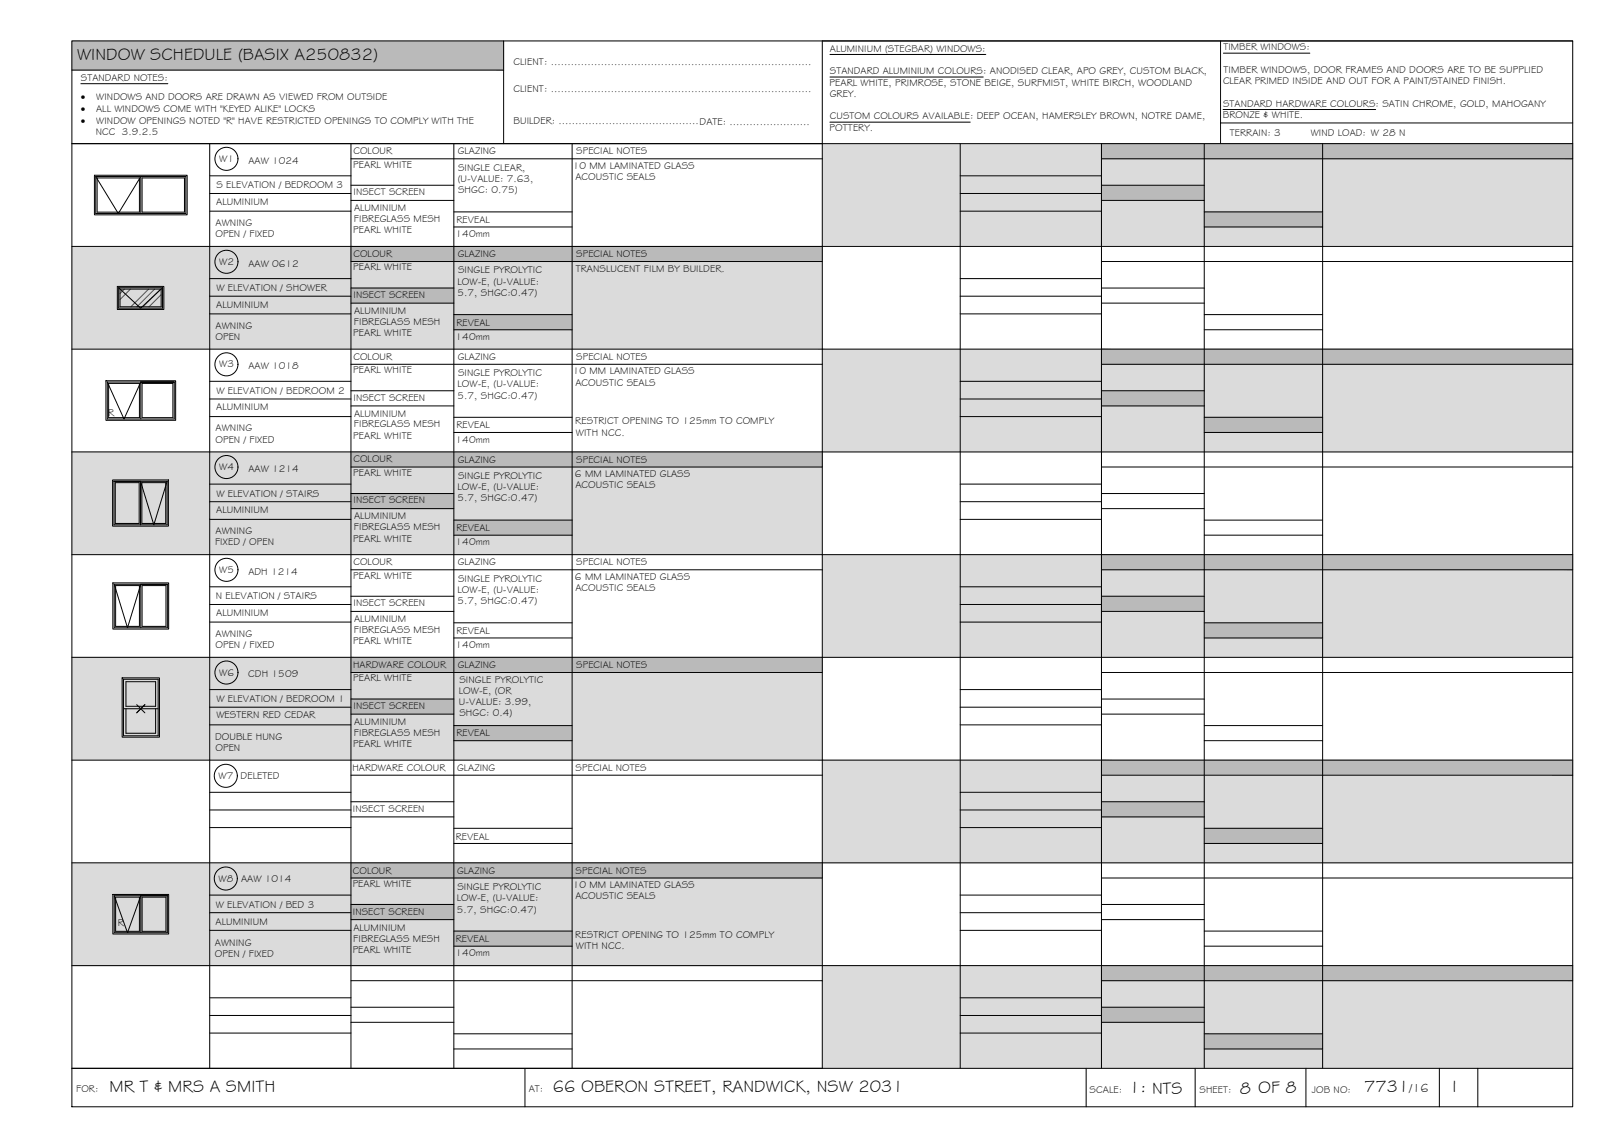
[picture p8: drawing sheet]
<svg xmlns="http://www.w3.org/2000/svg" width="420mm" height="297mm" viewBox="0 0 420 297" stroke-linecap="round" stroke-linejoin="round" font-family="sans-serif">
<!-- layer: WINDOW SCHEDULE HATCH -->
<g fill="#dbdbdb" stroke="#dbdbdb" stroke-width=".26">
<path d="M213.7 37.3l195 26.7v-26.7zM213.7 37.3l195 26.7h-195z"/>
<path d="M18.7 64l195 26.7v-26.7zM18.7 64l195 26.7h-195z"/>
<path d="M213.7 90.7l195 26.7v-26.7zM213.7 90.7l195 26.7h-195z"/>
<path d="M18.7 117.4l195 26.7v-26.7zM18.7 117.4l195 26.7h-195z"/>
<path d="M213.7 144.1l195 26.7v-26.7zM213.7 144.1l195 26.7h-195z"/>
<path d="M18.7 170.8l195 26.7v-26.7zM18.7 170.8l195 26.7h-195z"/>
<path d="M213.7 197.5l195 26.7v-26.7zM213.7 197.5l195 26.7h-195z"/>
<path d="M18.7 224.2l195 26.7v-26.7zM18.7 224.2l195 26.7h-195z"/>
<path d="M213.7 250.9l195 26.7v-26.7zM213.7 250.9l195 26.7h-195z"/>
</g>
<g fill="#bababa" stroke="#bababa" stroke-width=".26">
<path d="M18.7 10.6l112.2 7.6v-7.6zM18.7 10.6l112.2 7.6h-112.2z"/>
<path d="M286.2 37.3l122.5 4v-4zM286.2 37.3l122.5 4h-122.5z"/>
<path d="M286.2 48.1l26.7 4v-4zM286.2 48.1l26.7 4h-26.7z"/>
<path d="M312.9 55.1l30.8 3.9v-3.9zM312.9 55.1l30.8 3.9h-30.8z"/>
<path d="M91.2 64l122.5 4v-4zM91.2 64l122.5 4h-122.5z"/>
<path d="M91.2 74.9l26.7 3.9v-3.9zM91.2 74.9l26.7 3.9h-26.7z"/>
<path d="M117.9 81.8l30.8 3.9v-3.9zM117.9 81.8l30.8 3.9h-30.8z"/>
<path d="M286.2 90.7l122.5 4v-4zM286.2 90.7l122.5 4h-122.5z"/>
<path d="M286.2 101.6l26.7 3.9v-3.9zM286.2 101.6l26.7 3.9h-26.7z"/>
<path d="M312.9 108.5l30.8 3.9v-3.9zM312.9 108.5l30.8 3.9h-30.8z"/>
<path d="M91.2 117.4l122.5 4v-4zM91.2 117.4l122.5 4h-122.5z"/>
<path d="M91.2 128.3l26.7 3.9v-3.9zM91.2 128.3l26.7 3.9h-26.7z"/>
<path d="M117.9 135.2l30.8 3.9v-3.9zM117.9 135.2l30.8 3.9h-30.8z"/>
<path d="M286.2 144.1l122.5 4v-4zM286.2 144.1l122.5 4h-122.5z"/>
<path d="M286.2 155l26.7 3.9v-3.9zM286.2 155l26.7 3.9h-26.7z"/>
<path d="M312.9 161.9l30.8 3.9v-3.9zM312.9 161.9l30.8 3.9h-30.8z"/>
<path d="M91.2 170.8l122.5 4v-4zM91.2 170.8l122.5 4h-122.5z"/>
<path d="M91.2 181.6l26.7 4v-4zM91.2 181.6l26.7 4h-26.7z"/>
<path d="M117.9 188.6l30.8 3.9v-3.9zM117.9 188.6l30.8 3.9h-30.8z"/>
<path d="M286.2 197.5l122.5 4v-4zM286.2 197.5l122.5 4h-122.5z"/>
<path d="M286.2 208.4l26.7 3.9v-3.9zM286.2 208.4l26.7 3.9h-26.7z"/>
<path d="M312.9 215.3l30.8 3.9v-3.9zM312.9 215.3l30.8 3.9h-30.8z"/>
<path d="M91.2 224.2l122.5 4v-4zM91.2 224.2l122.5 4h-122.5z"/>
<path d="M91.2 235l26.7 4v-4zM91.2 235l26.7 4h-26.7z"/>
<path d="M117.9 242l30.8 3.9v-3.9zM117.9 242l30.8 3.9h-30.8z"/>
<path d="M286.2 250.9l122.5 4v-4zM286.2 250.9l122.5 4h-122.5z"/>
<path d="M286.2 261.8l26.7 3.9v-3.9zM286.2 261.8l26.7 3.9h-26.7z"/>
<path d="M312.9 268.7l30.8 3.9v-3.9zM312.9 268.7l30.8 3.9h-30.8z"/>
</g>
<!-- layer: BORDER -->
<g fill="none" stroke="#000" stroke-width=".26">
<path d="M18.7 10.6h390v277h-390zM18.7 18.2h112.2M130.9 10.6v26.7M317.1 10.6v26.7M408.7 10.6h-195v267M18.7 37.3h390M54.5 37.3v240.3M91.2 37.3v240.3M117.9 37.3v240.3M148.7 37.3v240.3M249.5 37.3v240.3M286.2 37.3v240.3"/>
<path d="M312.9 37.3v240.3M317.1 32h91.6M343.7 37.3v240.3M54.5 45.7h36.7M54.5 50.3h36.7M54.5 54.9h36.7M91.2 41.3h122.5M91.2 48.1h26.7M91.2 52.1h26.7M117.9 55.1h30.8M117.9 59h30.8M249.5 45.7h36.7"/>
<path d="M249.5 50.3h36.7M249.5 54.9h36.7M286.2 41.3h122.5M286.2 48.1h26.7M286.2 52.1h26.7M312.9 55.1h30.8M312.9 59h30.8M18.7 64h390M54.5 72.4h36.7M54.5 77h36.7M91.2 68h122.5M91.2 74.9h26.7"/>
<path d="M91.2 78.8h26.7M249.5 72.4h36.7M249.5 77h36.7M286.2 68h122.5M286.2 74.9h26.7M286.2 78.8h26.7M18.7 90.7h390M54.5 81.6h36.7M54.5 99.1h36.7M91.2 94.7h122.5M117.9 81.8h30.8M117.9 85.7h30.8"/>
<path d="M249.5 81.6h36.7M249.5 99.1h36.7M286.2 94.7h122.5M312.9 81.8h30.8M312.9 85.7h30.8M18.7 117.4h390M54.5 103.7h36.7M54.5 108.3h36.7M91.2 101.6h26.7M91.2 105.5h26.7M117.9 108.5h30.8M117.9 112.4h30.8"/>
<path d="M249.5 103.7h36.7M249.5 108.3h36.7M286.2 101.6h26.7M286.2 105.5h26.7M312.9 108.5h30.8M312.9 112.4h30.8M54.5 125.8h36.7M54.5 130.4h36.7M54.5 135h36.7M91.2 121.4h122.5M91.2 128.3h26.7M91.2 132.2h26.7"/>
<path d="M117.9 135.2h30.8M117.9 139.1h30.8M249.5 125.8h36.7M249.5 130.4h36.7M249.5 135h36.7M286.2 121.4h122.5M286.2 128.3h26.7M286.2 132.2h26.7M312.9 135.2h30.8M312.9 139.1h30.8M18.7 144.1h390M54.5 152.5h36.7"/>
<path d="M54.5 157.1h36.7M91.2 148.1h122.5M91.2 155h26.7M91.2 158.9h26.7M249.5 152.5h36.7M249.5 157.1h36.7M286.2 148.1h122.5M286.2 155h26.7M286.2 158.9h26.7M18.7 170.8h390M54.5 161.7h36.7M54.5 179.2h36.7"/>
<path d="M91.2 174.8h122.5M117.9 161.9h30.8M117.9 165.8h30.8M249.5 161.7h36.7M249.5 179.2h36.7M286.2 174.8h122.5M312.9 161.9h30.8M312.9 165.8h30.8M18.7 197.5h390M54.5 183.8h36.7M54.5 188.4h36.7M91.2 181.7h26.7"/>
<path d="M91.2 185.6h26.7M117.9 188.6h30.8M117.9 192.5h30.8M249.5 183.8h36.7M249.5 188.4h36.7M286.2 181.7h26.7M286.2 185.6h26.7M312.9 188.6h30.8M312.9 192.5h30.8M54.5 205.9h36.7M54.5 210.5h36.7M54.5 215.1h36.7"/>
<path d="M91.2 201.5h122.5M91.2 208.4h26.7M91.2 212.3h26.7M117.9 215.3h30.8M117.9 219.2h30.8M249.5 205.9h36.7M249.5 210.5h36.7M249.5 215.1h36.7M286.2 201.5h122.5M286.2 208.4h26.7M286.2 212.3h26.7M312.9 215.3h30.8"/>
<path d="M312.9 219.2h30.8M18.7 224.2h390M54.5 232.6h36.7M54.5 237.2h36.7M91.2 228.2h122.5M91.2 235h26.7M91.2 239h26.7M249.5 232.6h36.7M249.5 237.2h36.7M286.2 228.2h122.5M286.2 235h26.7M286.2 239h26.7"/>
<path d="M18.7 250.9h390M54.5 241.8h36.7M54.5 259.3h36.7M91.2 254.9h122.5M117.9 242h30.8M117.9 245.9h30.8M249.5 241.8h36.7M249.5 259.3h36.7M286.2 254.9h122.5M312.9 242h30.8M312.9 245.9h30.8M18.7 277.6h390"/>
<path d="M54.5 263.9h36.7M54.5 268.5h36.7M91.2 261.8h26.7M91.2 265.7h26.7M117.9 268.7h30.8M117.9 272.6h30.8M136.4 277.6v10M249.5 263.9h36.7M249.5 268.5h36.7M282.2 277.6v10M286.2 261.8h26.7M286.2 265.7h26.7"/>
<path d="M310.5 277.6v10M312.9 268.7h30.8M312.9 272.6h30.8M339.3 277.6v10M374 277.6v10M384 277.6v10"/>
</g>
<!-- layer: TEXT -->
<path d="M215.7 14.2h40.4M317.9 13.8h22.4M21 21.8h22.6M215.6 31.7h36.5M215.7 20h39.8M317.8 28.5h39.6" fill="none" stroke="#000" stroke-width=".26"/>
<!-- layer: WINDOWS -->
<g fill="none" stroke="#000" stroke-width=".26">
<path d="M24.9 45.9h23.4h-11.7M24.9 45.9l5.8 9.6 5.9-9.6M24.9 45.9v9.6h23.4v-9.6M25.2 46.2h11v8.9h-11zM36.6 45.9v9.6M36.9 46.2h11v8.9h-11zM30.8 74.8l5.7 5.3 5.7-5.3M30.8 74.8h11.4M30.8 74.8v5.3h11.4v-5.3M31.2 75.1h10.7v4.6h-10.7zM27.9 99.3h17.4h-8.7M27.9 99.3l4.3 9.6 4.4-9.6"/>
<path d="M27.9 99.3v9.6h17.4v-9.6M28.2 99.6h8v8.9h-8zM36.6 99.3v9.6M36.9 99.6h8v8.9h-8zM29.6 125.1v11.3h13.8v-11.3M30 125.4h6.2v10.6h-6.2zM36.5 125.1h-6.9h13.8M36.5 125.1l3.5 11.3 3.4-11.3M36.5 125.1v11.3M36.9 125.4h6.2v10.6h-6.2zM29.7 151.8h13.8h-6.9M29.7 151.8l3.4 11.3 3.5-11.3"/>
<path d="M29.7 151.8v11.3h13.8v-11.3M30 152.2h6.2v10.6h-6.2zM36.6 151.8v11.3M36.9 152.2h6.2v10.6h-6.2zM32.1 176.5h9v14.7h-9zM32.7 177.2h7.7v6.4h-7.7zM32.1 184.2h9M32.7 184.2v6.4h7.7v-6.4M35.5 183.1l2.1 2.1M37.6 183.1l-2.1 2.1M29.7 232.8h13.8h-6.9M29.7 232.8l3.4 9.6 3.5-9.6"/>
<path d="M29.7 232.8v9.6h13.8v-9.6M30 233.1h6.2v8.9h-6.2zM36.6 232.8v9.6M36.9 233.1h6.2v8.9h-6.2z"/>
<circle cx="58.8" cy="41.3" r="3"/>
<circle cx="58.8" cy="68" r="3"/>
<circle cx="58.8" cy="94.7" r="3"/>
<circle cx="58.8" cy="121.4" r="3"/>
<circle cx="58.8" cy="148.1" r="3"/>
<circle cx="58.8" cy="174.8" r="3"/>
<circle cx="58.7" cy="201.6" r="3"/>
<circle cx="58.7" cy="228.3" r="3"/>
</g>
<!-- layer: HATCH -->
<path d="M32.3 75.1l-1.1 1.2M33.9 75.1l-2.7 2.7M38.6 75.1l-4.6 4.6M40.2 75.1l-4.6 4.6M41.7 75.1l-4.5 4.6M41.9 76.6l-3.2 3.1" fill="none" stroke="#545454" stroke-width=".26"/>
<!-- layer: NEWWORK -->
<path d="M24.5 45.5h24.1v10.3h-24.1zM30.5 74.4h12.1v6h-12.1zM27.5 98.9h18.1v10.3h-18.1zM29.3 124.7h14.5v12h-14.5zM29.3 151.5h14.5v12h-14.5zM31.7 176.2h9.7v15.4h-9.7zM29.3 232.4h14.5v10.3h-14.5z" fill="none" stroke="#000" stroke-width=".26"/>
<g font-size="4.5">
<text x="20" y="15.6">WINDOW SCHEDULE (BASIX A250832)</text>
<text x="28.5" y="283.7">MR T &amp; MRS A SMITH</text>
<text x="143.6" y="283.7">66 OBERON STREET, RANDWICK, NSW 2031</text>
<text x="293.4" y="284">1: NTS</text>
<text x="322.2" y="284.2">8 OF 8</text>
<text x="354.5" y="283.8">7731</text>
<text x="377.4" y="283.8">I</text>
</g>
<text font-size="3.2" x="366.3" y="283.8">/16</text>
<g font-size="2.6">
<text x="133.4" y="16.9">CLIENT: ..............................................................................</text>
<text x="215.7" y="13.5">ALUMINIUM (STEGBAR) WINDOWS:</text>
<text x="317.9" y="13.1">TIMBER WINDOWS:</text>
<text x="21" y="21.1">STANDARD NOTES:</text>
<text x="215.6" y="22.2">PEARL WHITE, PRIMROSE, STONE BEIGE, SURFMIST, WHITE BIRCH, WOODLAND</text>
<text x="215.7" y="19.3">STANDARD ALUMINIUM COLOURS: ANODISED CLEAR, APO GREY, CUSTOM BLACK,</text>
<text x="317.8" y="21.9">CLEAR PRIMED INSIDE AND OUT FOR A PAINT/STAINED FINISH.</text>
<text x="317.9" y="19">TIMBER WINDOWS, DOOR FRAMES AND DOORS ARE TO BE SUPPLIED</text>
<text x="21" y="26.1">·</text>
<text x="21" y="29.1">·</text>
<text x="25" y="29.1">ALL WINDOWS COME WITH &quot;KEYED ALIKE&quot; LOCKS</text>
<text x="25" y="26.1">WINDOWS AND DOORS ARE DRAWN AS VIEWED FROM OUTSIDE</text>
<text x="133.4" y="24">CLIENT: ..............................................................................</text>
<text x="215.6" y="25.2">GREY.</text>
<text x="317.8" y="27.7">STANDARD HARDWARE COLOURS: SATIN CHROME, GOLD, MAHOGANY</text>
<text x="21" y="32.1">·</text>
<text x="24.9" y="35.1">NCC 3.9.2.5</text>
<text x="25" y="32.1">WINDOW OPENINGS NOTED &quot;R&quot; HAVE RESTRICTED OPENINGS TO COMPLY WITH THE</text>
<text x="133.4" y="32.3">BUILDER: ..........................................DATE: ........................</text>
<text x="215.6" y="34">POTTERY.</text>
<text x="215.6" y="31">CUSTOM COLOURS AVAILABLE: DEEP OCEAN, HAMERSLEY BROWN, NOTRE DAME,</text>
<text x="317.7" y="30.7">BRONZE &amp; WHITE.</text>
<text x="319.6" y="35.4">TERRAIN: 3</text>
<text x="340.6" y="35.4">WIND LOAD: W 28 N</text>
<text x="91.8" y="40.1">COLOUR</text>
<text x="119" y="40.1">GLAZING</text>
<text x="149.7" y="40.1">SPECIAL NOTES</text>
<text x="57" y="42.1">W1</text>
<text x="64.5" y="42.5">AAW 1024</text>
<text x="91.8" y="43.5">PEARL WHITE</text>
<text x="118.9" y="47.2">(U-VALUE: 7.63,</text>
<text x="119" y="44.3">SINGLE CLEAR,</text>
<text x="148.8" y="43.9">10 MM LAMINATED GLASS</text>
<text x="149.5" y="46.8">ACOUSTIC SEALS</text>
<text x="56.2" y="53.2">ALUMINIUM</text>
<text x="56.2" y="49">S ELEVATION / BEDROOM 3</text>
<text x="91.8" y="50.7">INSECT SCREEN</text>
<text x="119" y="50.2">SHGC: 0.75)</text>
<text x="56" y="58.7">AWNING</text>
<text x="92" y="57.7">FIBREGLASS MESH</text>
<text x="92" y="54.9">ALUMINIUM</text>
<text x="118.6" y="57.9">REVEAL</text>
<text x="56" y="61.6">OPEN / FIXED</text>
<text x="91.8" y="60.7">PEARL WHITE</text>
<text x="118.4" y="61.7">140mm</text>
<text x="57" y="68.8">W2</text>
<text x="64.5" y="69.3">AAW 0612</text>
<text x="91.8" y="70.3">PEARL WHITE</text>
<text x="91.8" y="66.8">COLOUR</text>
<text x="119" y="66.9">GLAZING</text>
<text x="119" y="71.1">SINGLE PYROLYTIC</text>
<text x="149.6" y="70.6">TRANSLUCENT FILM BY BUILDER.</text>
<text x="149.7" y="66.9">SPECIAL NOTES</text>
<text x="56.2" y="75.7">W ELEVATION / SHOWER</text>
<text x="91.8" y="77.4">INSECT SCREEN</text>
<text x="118.9" y="74">LOW-E, (U-VALUE:</text>
<text x="118.9" y="76.9">5.7, SHGC:0.47)</text>
<text x="56.2" y="80">ALUMINIUM</text>
<text x="92" y="81.6">ALUMINIUM</text>
<text x="56" y="88.4">OPEN</text>
<text x="56" y="85.5">AWNING</text>
<text x="91.8" y="87.4">PEARL WHITE</text>
<text x="92" y="84.4">FIBREGLASS MESH</text>
<text x="118.4" y="88.4">140mm</text>
<text x="118.6" y="84.6">REVEAL</text>
<text x="57" y="95.5">W3</text>
<text x="64.5" y="95.9">AAW 1018</text>
<text x="91.8" y="93.5">COLOUR</text>
<text x="119" y="93.5">GLAZING</text>
<text x="149.7" y="93.5">SPECIAL NOTES</text>
<text x="91.8" y="96.9">PEARL WHITE</text>
<text x="118.9" y="100.6">LOW-E, (U-VALUE:</text>
<text x="119" y="97.7">SINGLE PYROLYTIC</text>
<text x="148.8" y="97.3">10 MM LAMINATED GLASS</text>
<text x="149.5" y="100.2">ACOUSTIC SEALS</text>
<text x="56.2" y="106.7">ALUMINIUM</text>
<text x="56.2" y="102.4">W ELEVATION / BEDROOM 2</text>
<text x="91.8" y="104.1">INSECT SCREEN</text>
<text x="118.9" y="103.6">5.7, SHGC:0.47)</text>
<text x="28.1" y="108">R</text>
<text x="56" y="112.1">AWNING</text>
<text x="92" y="111.1">FIBREGLASS MESH</text>
<text x="92" y="108.3">ALUMINIUM</text>
<text x="118.6" y="111.3">REVEAL</text>
<text x="149.5" y="110.3">RESTRICT OPENING TO 125mm TO COMPLY</text>
<text x="149.6" y="113.2">WITH NCC.</text>
<text x="56" y="115">OPEN / FIXED</text>
<text x="91.8" y="114.1">PEARL WHITE</text>
<text x="118.4" y="115">140mm</text>
<text x="57" y="122.2">W4</text>
<text x="64.5" y="122.6">AAW 1214</text>
<text x="91.8" y="123.6">PEARL WHITE</text>
<text x="91.8" y="120.2">COLOUR</text>
<text x="119" y="120.3">GLAZING</text>
<text x="119" y="124.4">SINGLE PYROLYTIC</text>
<text x="149.4" y="124">6 MM LAMINATED GLASS</text>
<text x="149.7" y="120.3">SPECIAL NOTES</text>
<text x="56.2" y="129.1">W ELEVATION / STAIRS</text>
<text x="91.8" y="130.8">INSECT SCREEN</text>
<text x="118.9" y="127.4">LOW-E, (U-VALUE:</text>
<text x="118.9" y="130.3">5.7, SHGC:0.47)</text>
<text x="149.5" y="126.9">ACOUSTIC SEALS</text>
<text x="56.2" y="133.3">ALUMINIUM</text>
<text x="92" y="137.8">FIBREGLASS MESH</text>
<text x="92" y="135">ALUMINIUM</text>
<text x="118.6" y="138">REVEAL</text>
<text x="55.9" y="141.7">FIXED / OPEN</text>
<text x="56" y="138.8">AWNING</text>
<text x="91.8" y="140.8">PEARL WHITE</text>
<text x="118.4" y="141.7">140mm</text>
<text x="57" y="148.9">W5</text>
<text x="64.5" y="149.3">ADH 1214</text>
<text x="91.8" y="146.9">COLOUR</text>
<text x="119" y="147">GLAZING</text>
<text x="149.7" y="147">SPECIAL NOTES</text>
<text x="56.1" y="155.8">N ELEVATION / STAIRS</text>
<text x="91.8" y="150.3">PEARL WHITE</text>
<text x="118.9" y="154">LOW-E, (U-VALUE:</text>
<text x="119" y="151.1">SINGLE PYROLYTIC</text>
<text x="149.4" y="150.7">6 MM LAMINATED GLASS</text>
<text x="149.5" y="153.6">ACOUSTIC SEALS</text>
<text x="56.2" y="160">ALUMINIUM</text>
<text x="91.8" y="157.5">INSECT SCREEN</text>
<text x="92" y="161.7">ALUMINIUM</text>
<text x="118.9" y="157">5.7, SHGC:0.47)</text>
<text x="56" y="165.5">AWNING</text>
<text x="91.8" y="167.5">PEARL WHITE</text>
<text x="92" y="164.5">FIBREGLASS MESH</text>
<text x="118.6" y="164.7">REVEAL</text>
<text x="56" y="168.4">OPEN / FIXED</text>
<text x="91.7" y="173.6">HARDWARE COLOUR</text>
<text x="118.4" y="168.4">140mm</text>
<text x="119" y="173.6">GLAZING</text>
<text x="149.7" y="173.7">SPECIAL NOTES</text>
<text x="57" y="175.6">W6</text>
<text x="64.5" y="176.1">CDH 1509</text>
<text x="91.8" y="177">PEARL WHITE</text>
<text x="119.4" y="177.4">SINGLE PYROLYTIC</text>
<text x="56.2" y="182.5">W ELEVATION / BEDROOM 1</text>
<text x="91.8" y="184.2">INSECT SCREEN</text>
<text x="119.2" y="180.3">LOW-E, (OR</text>
<text x="119.2" y="183.2">U-VALUE: 3.99,</text>
<text x="56.2" y="186.7">WESTERN RED CEDAR</text>
<text x="92" y="191.2">FIBREGLASS MESH</text>
<text x="92" y="188.4">ALUMINIUM</text>
<text x="118.6" y="191.4">REVEAL</text>
<text x="119.4" y="186.2">SHGC: 0.4)</text>
<text x="55.9" y="192.3">DOUBLE HUNG</text>
<text x="56" y="195.2">OPEN</text>
<text x="91.8" y="194.2">PEARL WHITE</text>
<text x="56.8" y="202.4">W7</text>
<text x="62.5" y="202.4">DELETED</text>
<text x="91.6" y="200.4">HARDWARE COLOUR</text>
<text x="118.8" y="200.5">GLAZING</text>
<text x="149.6" y="200.5">SPECIAL NOTES</text>
<text x="91.7" y="211">INSECT SCREEN</text>
<text x="118.4" y="218.2">REVEAL</text>
<text x="91.7" y="227.1">COLOUR</text>
<text x="118.8" y="227.2">GLAZING</text>
<text x="149.6" y="227.2">SPECIAL NOTES</text>
<text x="56.8" y="229.1">W8</text>
<text x="62.6" y="229.1">AAW 1014</text>
<text x="91.6" y="230.6">PEARL WHITE</text>
<text x="118.8" y="231.3">SINGLE PYROLYTIC</text>
<text x="148.8" y="230.8">10 MM LAMINATED GLASS</text>
<text x="149.5" y="233.7">ACOUSTIC SEALS</text>
<text x="56.1" y="236">W ELEVATION / BED 3</text>
<text x="91.7" y="237.7">INSECT SCREEN</text>
<text x="118.7" y="234.3">LOW-E, (U-VALUE:</text>
<text x="118.7" y="237.2">5.7, SHGC:0.47)</text>
<text x="30.6" y="240.6">R</text>
<text x="55.8" y="245.7">AWNING</text>
<text x="56" y="240.3">ALUMINIUM</text>
<text x="91.8" y="244.7">FIBREGLASS MESH</text>
<text x="91.8" y="241.9">ALUMINIUM</text>
<text x="118.4" y="244.9">REVEAL</text>
<text x="149.5" y="243.8">RESTRICT OPENING TO 125mm TO COMPLY</text>
<text x="55.8" y="248.6">OPEN / FIXED</text>
<text x="91.6" y="247.7">PEARL WHITE</text>
<text x="118.4" y="248.6">140mm</text>
<text x="149.6" y="246.7">WITH NCC.</text>
<text x="19.8" y="283.8">FOR:</text>
<text x="137.4" y="283.7">AT:</text>
<text x="283.1" y="284">SCALE:</text>
<text x="311.7" y="284">SHEET:</text>
<text x="340.9" y="284">JOB NO:</text>
</g>
</svg>
